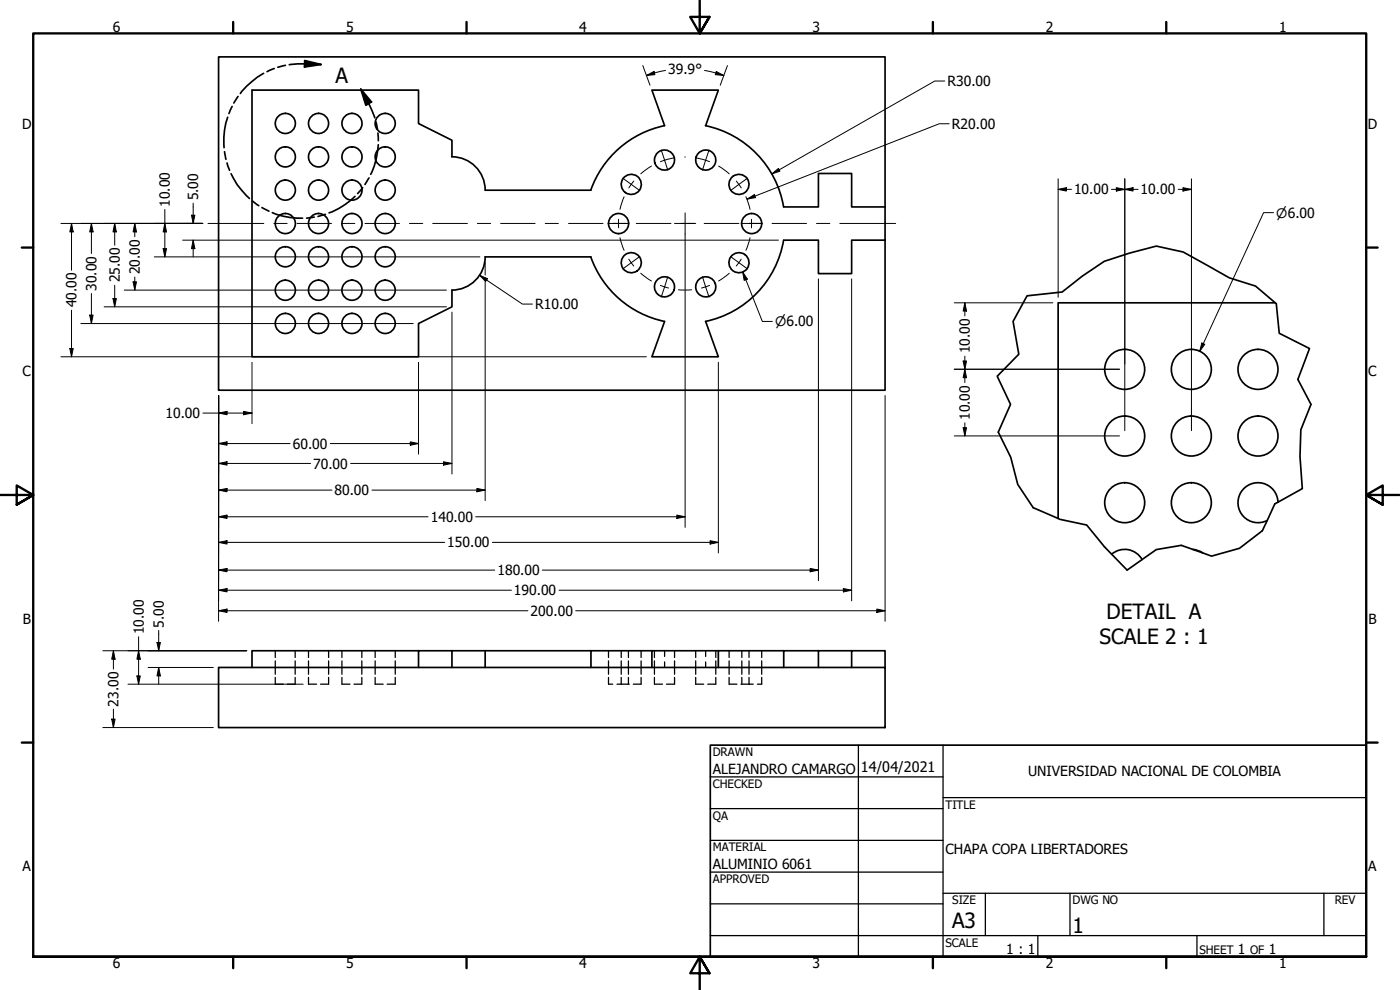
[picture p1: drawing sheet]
<svg xmlns="http://www.w3.org/2000/svg" width="420mm" height="297mm" viewBox="0 0 420 297" stroke-linecap="round" stroke-linejoin="round" font-family="sans-serif">
<!-- layer: Visible (ANSI) -->
<g fill="none" stroke="#000" stroke-width=".51">
<path d="M65.6 17.1h200v100h-200zM211.7 37.7a30 30 0 0 1 23.5 24.4M211.8 37.7l3.8-10.7h-20l3.8 10.7a30 30 0 0 0-22.1 19.4M135.6 47a10 10 0 0 1 10 10M135.6 47v-4.9l-10-5v-10.1h-50v80h50v-9.9l10-5v-5.1M145.6 57.1h31.8M177.3 77.1a30 30 0 0 0 22.2 19.3l-3.9 10.6h20l-3.8-10.6M177.4 77.1l-31.8-.1a10 10 0 0 1-10 10M235.2 72.1a30 30 0 0 1-23.5 24.3M235.2 62.1h10.4v-10h10v10h10M235.2 72.1h10.4v10h10v-10h10M382.7 90.9h-65.1v64.7"/>
<path d="M383.5 150.7a6 6 0 0 0-7-5.8 6 6 0 0 0-4.7 7.8 6 6 0 0 0 8.5 3.5M333.6 166.3a6 6 0 0 1 9.2 1.6M357.9 164.8l1.6 .4 1.5 .7M125.6 195.2h-50v5.1M135.6 195.2h-10v5.1M145.6 195.2h-10v5.1M177.4 195.2h-31.8v5.1M195.6 195.2h-18.2v5.1M215.6 195.2h-20v5.1M235.2 195.2h-19.6v5.1M245.6 195.2h-10.4v5.1M255.6 195.2h-10v5.1"/>
<path d="M65.6 200.3h200v18h-200zM255.6 200.3v-5.1h10v5.1"/>
<circle cx="85.6" cy="37" r="3"/>
<circle cx="95.6" cy="37" r="3"/>
<circle cx="105.6" cy="37" r="3"/>
<circle cx="115.6" cy="37" r="3"/>
<circle cx="85.6" cy="57" r="3"/>
<circle cx="85.6" cy="47.1" r="3"/>
<circle cx="95.6" cy="57" r="3"/>
<circle cx="95.6" cy="47.1" r="3"/>
<circle cx="105.6" cy="57" r="3"/>
<circle cx="105.6" cy="47.1" r="3"/>
<circle cx="115.6" cy="47.1" r="3"/>
<circle cx="115.6" cy="57" r="3"/>
<circle cx="189.5" cy="55.3" r="3"/>
<circle cx="199.4" cy="48" r="3"/>
<circle cx="211.8" cy="48" r="3"/>
<circle cx="221.8" cy="55.3" r="3"/>
<circle cx="85.6" cy="77" r="3"/>
<circle cx="85.6" cy="67.1" r="3"/>
<circle cx="95.6" cy="67.1" r="3"/>
<circle cx="95.6" cy="77" r="3"/>
<circle cx="105.6" cy="67.1" r="3"/>
<circle cx="105.6" cy="77" r="3"/>
<circle cx="115.6" cy="67.1" r="3"/>
<circle cx="115.6" cy="77" r="3"/>
<circle cx="185.6" cy="67.1" r="3"/>
<circle cx="189.5" cy="78.8" r="3"/>
<circle cx="221.8" cy="78.8" r="3"/>
<circle cx="225.6" cy="67.1" r="3"/>
<circle cx="85.6" cy="97" r="3"/>
<circle cx="85.6" cy="87.1" r="3"/>
<circle cx="95.6" cy="87.1" r="3"/>
<circle cx="95.6" cy="97" r="3"/>
<circle cx="105.6" cy="87.1" r="3"/>
<circle cx="105.6" cy="97" r="3"/>
<circle cx="115.6" cy="87.1" r="3"/>
<circle cx="115.6" cy="97" r="3"/>
<circle cx="199.4" cy="86.1" r="3"/>
<circle cx="211.8" cy="86.1" r="3"/>
<circle cx="337.5" cy="110.8" r="6"/>
<circle cx="357.5" cy="110.8" r="6"/>
<circle cx="377.5" cy="110.8" r="6"/>
<circle cx="337.5" cy="130.8" r="6"/>
<circle cx="357.5" cy="130.8" r="6"/>
<circle cx="377.5" cy="130.8" r="6"/>
<circle cx="337.5" cy="150.8" r="6"/>
<circle cx="357.5" cy="150.8" r="6"/>
</g>
<!-- layer: Hidden (ANSI) -->
<g fill="none" stroke="#000" stroke-width=".38">
<path d="M82.6 195.2v2.1M82.6 198.3v4M88.6 195.2v2.1M88.6 198.3v4M92.6 195.2v2.1M92.6 198.3v4M98.6 195.2v2.1M98.6 198.3v4M102.6 195.2v2.1M102.6 198.3v4M108.6 195.2v2.1M108.6 198.3v4"/>
<path d="M112.6 195.2v2.1M112.6 198.3v4M118.6 195.2v2.1M118.6 198.3v4M182.6 195.2v2.1M182.6 198.3v4M186.4 195.2v2.1M186.4 198.3v4M188.6 195.2v2.1M188.6 198.3v4M192.4 195.2v2.1M192.4 198.3v4"/>
<path d="M196.4 195.2v2.1M196.4 198.3v4M199.5 195.2v1.8M199.5 198.6v1.7M202.4 195.2v2.1M202.4 198.3v4M208.8 195.2v2.1M208.8 198.3v4M211.8 195.2v1.8M211.8 198.6v1.7M214.8 195.2v2.1M214.8 198.3v4"/>
<path d="M218.8 195.2v2.1M218.8 198.3v4M222.6 195.2v2.1M222.6 198.3v4M224.8 195.2v2.1M224.8 198.3v4M228.6 195.2v2.1M228.6 198.3v4M82.6 203.2v2.1h2.4M88.6 203.2v2.1h-2.4M92.6 203.2v2.1h2.4M98.6 203.2v2.1h-2.4"/>
<path d="M102.6 203.2v2.1h2.4M108.6 203.2v2.1h-2.4M112.6 203.2v2.1h2.4M118.6 203.2v2.1h-2.4M182.6 203.2v2.1h1.3M185.2 205.3h3.6M186.4 203.2v2.1M188.6 203.2v2.1M192.4 203.2v2.1h-2.3M196.4 203.2v2.1h2.4M202.4 203.2v2.1h-2.4M208.8 203.2v2.1h2.4"/>
<path d="M214.8 203.2v2.1h-2.4M218.8 203.2v2.1h2.4M222.4 205.3h3.7M222.6 203.2v2.1M224.8 203.2v2.1M228.6 203.2v2.1h-1.3"/>
</g>
<!-- layer: Break Line (ANSI) -->
<path d="M308.2 88.8l10.6-1.2 6-4.7 6.6-4.5 7.6-2.5 8-2.1 8.1 1.8 13.8 7.8 7.9 2.4 6.2 5.3 .9 8.9 9.1 4.6-3.5 9.2 3.9 7.5-3 7.7-.3 8 .7 9.6-8.2 4.6-3.8 8-6.8 5.3-8.4 2.4-9.1-3.3-7.5 1.3-8.7 6.2-6.8-7-5.4-6.6-8-1.7-8-3.5-4.7-7-2.1-8.1-3.7-7.5 3.7-8.4-4-8.4 6.5-6.6-1.8-9.9z" fill="none" stroke="#000" stroke-width=".51"/>
<!-- layer: Detail Boundary (ANSI) -->
<g fill="none" stroke="#000" stroke-width=".51">
<path d="M85.7 19.6l-2.3 .6M91.4 18.1l5 1.3-5 .7zM96.4 19.4a37.3 37.3 0 0 0-9.6 0M68.3 35.2a21.8 21.8 0 0 0-1.1 9.1M69.7 31.9l-1 2.2M71.4 28.9l-1.2 2M79.1 22a23.8 23.8 0 0 0-7 6.1M82.3 20.6l-2.2 .9M108.3 26.7l3.2 3.9-1.7 1zM108.3 26.7a39.5 39.5 0 0 1 4.2 8.7M112.8 36.5l.5 2.3M113.4 39.9l.1 2.3"/>
<path d="M67.4 45.5l.4 2.3M68.1 48.9l.8 2.2M69.3 52.1a21.2 21.2 0 0 0 5.6 7.4M106.6 58.9a22.2 22.2 0 0 1-7.9 5M108.8 56.3l-1.5 1.8M110.7 53.4l-1.2 2M113.5 43.4v.1a23.9 23.9 0 0 1-2.2 8.8M75.8 60.3l1.9 1.4M78.6 62.3l2.1 1.1M81.7 63.8a21.4 21.4 0 0 0 9.1 1.7M94.3 65.1l-2.3 .4M97.7 64.3l-2.3 .6"/>
</g>
<g fill="#000">
<path d="M91.4 18.1l5 1.3-5 .7z" fill-rule="evenodd"/>
<path d="M108.3 26.7l3.2 3.9-1.7 1z" fill-rule="evenodd"/>
</g>
<!-- layer: Border (ANSI) -->
<g fill="none" stroke="#000" stroke-width=".7">
<path d="M70 6.6v3.4M140 6.6v3.4M210 0v10l-2.9-4.9h5.8l-2.9 4.9 2.9-4.9M280 6.6v3.4M350 6.6v3.4M6.5 74.3h3.5M410 74.3h3.4M0 148.5h10l-5-2.8v5.7l5-2.9-5 2.9M420 148.5h-10l5-2.8v5.7l-5-2.9 5 2.9M6.5 222.8h3.5M410 222.8h3.4M10 287.1v-277.1h400v277.1h-400h400"/>
<path d="M70 287.1v3.4M140 287.1v3.4M212.9 292l-2.9-4.9 2.9 4.9h-5.8l2.9-4.9v9.9M280 287.1v3.4M350 287.1v3.4"/>
</g>
<!-- layer: Title (ANSI) -->
<g fill="none" stroke="#000" stroke-width=".38">
<path d="M213.2 233.1h69.8M257.6 223.6v63.5M283 239.3h127M283 223.6v63.5M213.2 242.6h69.8M213.2 252.1h69.8M213.2 261.7h69.8M213.2 271.2h69.8M283 268h127M295.7 268v12.7M321.1 268v12.7M397.3 268v12.7"/>
<path d="M213.2 280.7h196.8M311.5 280.7v6.4M359.2 280.7v6.4"/>
</g>
<path d="M213.2 223.6h196.8v63.5h-196.8z" fill="none" stroke="#000" stroke-width=".51"/>
<!-- layer: Dimension (ANSI) -->
<g fill="none" stroke="#000" stroke-width=".3">
<path d="M192.9 19.7l2.2 5.9M218.3 19.7l-2.1 5.9M194 22.7l2.3-1.3 .2 1zM196.4 21.9l-2.4 .8M199.7 21.1l-3.3 .8M211.4 21.1l5.8 1.6M214.9 21.4l2.3 1.3-2.5-.3zM283.5 24.3h-3l-48.9 27.9M284.9 37.1h-3l-57.7 22.6M224.2 59.7l2.2-1.3 .4 .9zM231.6 52.2l2-1.7 .5 .9zM317.6 56.8l2.4-.5v1z"/>
<path d="M317.6 56.8h4M317.6 53.6v35.6M333.6 56.8h8M335 56.3l2.6 .5-2.6 .5zM337.6 56.8l2.4-.5v1zM337.6 53.6v75.6M353.6 56.8h4M355 56.3l2.6 .5-2.6 .5zM357.6 53.6v75.6M18.3 67h42.5M21.5 67l.5 2.6h-1zM21.5 67v14.1"/>
<path d="M27.4 67l.5 2.6h-1zM27.4 67v9.1M34.4 67l.5 2.6h-1zM34.4 67v6.6M40.4 67l.6 2.6h-1.1zM40.4 67v4M46.3 77.1h97.7M49 74.6h1l-.5 2.5zM49.5 67l.5 2.6h-1zM49.5 62.9v14.2M54.8 72.1h178.8M57.5 64.6h1l-.5 2.4z"/>
<path d="M58 72.1l.5 2.5h-1zM58 60.9v6.1M58 72.1v5M145.6 78.7v3.8M205.6 70.2v88M382.2 63.8h-3l-19.2 41.6M21.5 93.1v13.9M24.3 97.1h99.7M26.9 94.5h1l-.5 2.6zM27.4 88.1v9M31.2 92.1h102.8M33.9 89.6h1l-.5 2.5z"/>
<path d="M34.4 85.6v6.5M37.3 87h96.7M39.9 84.6h1.1l-.6 2.4zM40.4 83.1v3.9M135.6 93.6v48.6M144 82.6l2.3 1-.6 .8zM144 82.6l12.8 8.6h3M145.6 84.4v65.8M222.9 81.6l1.4 2.1-1 .4zM222.9 81.6l5.9 14.8h3M245.6 83.7v90.5M255.6 83.7v96.6"/>
<path d="M286.4 90.9h29.6M289.6 90.9l.5 2.4h-1zM289.6 90.9v3.9M18.3 107h175.7M21 104.6h1l-.5 2.4zM65.6 118.7v67.7M75.6 108.7v18.4M125.6 108.7v27.6M215.6 108.7v57.2M265.6 118.7v67.7M286.4 110.8h49.6M289.1 108.3h1l-.5 2.5z"/>
<path d="M289.6 110.8l.5 2.5h-1zM289.6 106.9v7.9M360.7 102.9l.9 .4-1.6 2.1zM60.9 123.9h14.7M65.6 123.9l2.5-.5v1zM65.6 133.1l2.5-.5v1zM65.6 139.1l2.5-.6v1.1zM65.6 133.1h21.5M65.6 139.1h27.6M73.1 123.4l2.5 .5-2.5 .5zM99.1 133.1h26.5M105.2 139.1h30.4"/>
<path d="M123.1 132.6l2.5 .5-2.5 .5zM133.1 138.5l2.5 .6-2.5 .5zM286.4 130.8h49.6M289.1 128.3h1l-.5 2.5zM289.6 126.9v3.9M65.6 147.1l2.5-.6v1.1zM65.6 155.1l2.5-.6v1.1zM65.6 147.1h34M65.6 155.1h62.9M111.6 147.1h34M142.7 155.1h62.9M143.1 146.5l2.5 .6-2.5 .5z"/>
<path d="M203.1 154.5l2.5 .6-2.5 .5zM65.6 162.7l2.5-.5v1zM65.6 171.1l2.5-.6v1.1zM65.6 177.1l2.5-.5v1zM65.6 162.7h67.9M65.6 171.1h82.9M65.6 177.1h87.9M147.8 162.7h67.8M162.8 171.1h82.8M167.8 177.1h87.8M213.1 162.2l2.5 .5-2.5 .5zM243.1 170.5l2.5 .6-2.5 .5z"/>
<path d="M253.1 176.6l2.5 .5-2.5 .5zM30.9 195.2h43.1M34 195.2l.5 2.6h-1zM34 195.2v5.6M41.6 195.2l.5 2.6h-1zM41.6 191.1v14.2M47.1 192.8h1l-.5 2.4zM47.6 189.2v6M65.6 183.2l2.5-.5v1.1zM65.6 183.2h92.8M172.8 183.2h92.8M263.1 182.7l2.5 .5-2.5 .6z"/>
<path d="M30.9 218.3h33.1M33.5 215.8h1l-.5 2.5zM34 212.8v5.5M38.4 205.3h52.6M41.1 202.8h1l-.5 2.5zM44.4 200.3h19.6M47.6 200.3l.5 2.5h-1zM47.6 200.3v5"/>
</g>
<g fill="#000">
<path d="M194 22.7l2.3-1.3 .2 1z" fill-rule="evenodd"/>
<path d="M214.9 21.4l2.3 1.3-2.5-.3z" fill-rule="evenodd"/>
<path d="M224.2 59.7l2.2-1.3 .4 .9z" fill-rule="evenodd"/>
<path d="M231.6 52.2l2-1.7 .5 .9z" fill-rule="evenodd"/>
<path d="M317.6 56.8l2.4-.5v1z" fill-rule="evenodd"/>
<path d="M335 56.3l2.6 .5-2.6 .5z" fill-rule="evenodd"/>
<path d="M337.6 56.8l2.4-.5v1z" fill-rule="evenodd"/>
<path d="M355 56.3l2.6 .5-2.6 .5z" fill-rule="evenodd"/>
<path d="M21.5 67l.5 2.6h-1z" fill-rule="evenodd"/>
<path d="M27.4 67l.5 2.6h-1z" fill-rule="evenodd"/>
<path d="M34.4 67l.5 2.6h-1z" fill-rule="evenodd"/>
<path d="M40.4 67l.6 2.6h-1.1z" fill-rule="evenodd"/>
<path d="M49 74.6h1l-.5 2.5z" fill-rule="evenodd"/>
<path d="M49.5 67l.5 2.6h-1z" fill-rule="evenodd"/>
<path d="M57.5 64.6h1l-.5 2.4z" fill-rule="evenodd"/>
<path d="M58 72.1l.5 2.5h-1z" fill-rule="evenodd"/>
<path d="M26.9 94.5h1l-.5 2.6z" fill-rule="evenodd"/>
<path d="M33.9 89.6h1l-.5 2.5z" fill-rule="evenodd"/>
<path d="M39.9 84.6h1.1l-.6 2.4z" fill-rule="evenodd"/>
<path d="M144 82.6l2.3 1-.6 .8z" fill-rule="evenodd"/>
<path d="M222.9 81.6l1.4 2.1-1 .4z" fill-rule="evenodd"/>
<path d="M289.6 90.9l.5 2.4h-1z" fill-rule="evenodd"/>
<path d="M21 104.6h1l-.5 2.4z" fill-rule="evenodd"/>
<path d="M289.1 108.3h1l-.5 2.5z" fill-rule="evenodd"/>
<path d="M289.6 110.8l.5 2.5h-1z" fill-rule="evenodd"/>
<path d="M360.7 102.9l.9 .4-1.6 2.1z" fill-rule="evenodd"/>
<path d="M65.6 123.9l2.5-.5v1z" fill-rule="evenodd"/>
<path d="M65.6 133.1l2.5-.5v1z" fill-rule="evenodd"/>
<path d="M65.6 139.1l2.5-.6v1.1z" fill-rule="evenodd"/>
<path d="M73.1 123.4l2.5 .5-2.5 .5z" fill-rule="evenodd"/>
<path d="M123.1 132.6l2.5 .5-2.5 .5z" fill-rule="evenodd"/>
<path d="M133.1 138.5l2.5 .6-2.5 .5z" fill-rule="evenodd"/>
<path d="M289.1 128.3h1l-.5 2.5z" fill-rule="evenodd"/>
<path d="M65.6 147.1l2.5-.6v1.1z" fill-rule="evenodd"/>
<path d="M65.6 155.1l2.5-.6v1.1z" fill-rule="evenodd"/>
<path d="M143.1 146.5l2.5 .6-2.5 .5z" fill-rule="evenodd"/>
<path d="M203.1 154.5l2.5 .6-2.5 .5z" fill-rule="evenodd"/>
<path d="M65.6 162.7l2.5-.5v1z" fill-rule="evenodd"/>
<path d="M65.6 171.1l2.5-.6v1.1z" fill-rule="evenodd"/>
<path d="M65.6 177.1l2.5-.5v1z" fill-rule="evenodd"/>
<path d="M213.1 162.2l2.5 .5-2.5 .5z" fill-rule="evenodd"/>
<path d="M243.1 170.5l2.5 .6-2.5 .5z" fill-rule="evenodd"/>
<path d="M253.1 176.6l2.5 .5-2.5 .5z" fill-rule="evenodd"/>
<path d="M34 195.2l.5 2.6h-1z" fill-rule="evenodd"/>
<path d="M41.6 195.2l.5 2.6h-1z" fill-rule="evenodd"/>
<path d="M47.1 192.8h1l-.5 2.4z" fill-rule="evenodd"/>
<path d="M65.6 183.2l2.5-.5v1.1z" fill-rule="evenodd"/>
<path d="M263.1 182.7l2.5 .5-2.5 .6z" fill-rule="evenodd"/>
<path d="M33.5 215.8h1l-.5 2.5z" fill-rule="evenodd"/>
<path d="M41.1 202.8h1l-.5 2.5z" fill-rule="evenodd"/>
<path d="M47.6 200.3l.5 2.5h-1z" fill-rule="evenodd"/>
</g>
<!-- layer: Centerline (ANSI) -->
<g fill="none" stroke="#000" stroke-width=".3">
<path d="M187.3 59l-1.2 3.8M190.2 54.3l-1.5 2.1M195.5 49.8l-3.2 2.4M202.5 47.3l-4.3 1.2M205.5 47.1h.1M205.7 47.1h.1M208.7 47.3l4.3 1.2M215.7 49.8l3.2 2.4M220.9 54.3l1.6 2.1M223.9 59l1.2 3.8M62.4 67h16.8M82.2 67h4"/>
<path d="M89.2 67h10.3M102.6 67h3.9M109.5 67h10.4M122.9 67h4M129.9 67h10.4M143.3 67h4M150.2 67h10.4M163.6 67h4M170.6 67h10.4M184 67h4M185.7 65.8v2.6M186.1 71.3l1.2 3.8"/>
<path d="M188.7 77.7l1.5 2.1M190.9 67h10.5M204.3 67h4M211.3 67h10.4M222.5 77.7l-1.6 2.1M224.7 67h4M225.1 71.3l-1.2 3.8M225.5 65.8v2.6M231.7 67h10.4M245 67h4M252 67h16.8M192.3 82l3.2 2.3"/>
<path d="M198.2 85.6l2.4 .8M203.6 86.9h4M213 85.6l-2.5 .8M218.9 82l-3.2 2.3"/>
</g>
<!-- layer: Center Mark (ANSI) -->
<path d="M186.9 53.5l5.1 3.7M198.4 45l2 6M212.8 45l-2 6M224.3 53.5l-5.1 3.7M182.4 67h6.4M192 76.9l-5.1 3.8M202.4 67h6.4M205.6 63.9v6.3M219.2 76.9l5.1 3.8M222.4 67h6.4M200.4 83l-2 6.1M210.8 83l2 6.1" fill="none" stroke="#000" stroke-width=".3"/>
<g font-size="6.3">
<text x="100.6" y="24.9">A</text>
<text x="332.1" y="185.6">DETAIL A</text>
<text x="330" y="193.2">SCALE 2 : 1</text>
<text x="285.8" y="278.6">A3</text>
<text x="321.9" y="280">1</text>
</g>
<text font-size="4.3" x="258.4" y="231.6">14/04/2021</text>
<g font-size="4.2">
<text x="33.8" y="9.6">6</text>
<text x="103.9" y="9.6">5</text>
<text x="173.9" y="9.6">4</text>
<text x="243.8" y="9.6">3</text>
<text x="313.9" y="9.6">2</text>
<text x="383.9" y="9.6">1</text>
<text x="200.5" y="22.1">39.9°</text>
<text x="284.4" y="25.8">R30.00</text>
<text x="6.7" y="38.7">D</text>
<text x="285.7" y="38.7">R20.00</text>
<text x="410.5" y="38.7">D</text>
<text x="322.3" y="58.3">10.00</text>
<text x="342.3" y="58.3">10.00</text>
<text x="51" y="62.1" transform="rotate(-90 51 62.1)">10.00</text>
<text x="59.5" y="60.1" transform="rotate(-90 59.5 60.1)">5.00</text>
<text x="42" y="82.3" transform="rotate(-90 42 82.3)">20.00</text>
<text x="29" y="87.3" transform="rotate(-90 29 87.3)">30.00</text>
<text x="35.9" y="84.8" transform="rotate(-90 35.9 84.8)">25.00</text>
<text x="23" y="92.3" transform="rotate(-90 23 92.3)">40.00</text>
<text x="160.6" y="92.8">R10.00</text>
<text x="291.1" y="106" transform="rotate(-90 291.1 106)">10.00</text>
<text x="6.8" y="113">C</text>
<text x="410.7" y="113">C</text>
<text x="49.7" y="125.5">10.00</text>
<text x="291.1" y="126" transform="rotate(-90 291.1 126)">10.00</text>
<text x="87.9" y="134.6">60.00</text>
<text x="94" y="140.6">70.00</text>
<text x="100.4" y="148.6">80.00</text>
<text x="129.3" y="156.6">140.00</text>
<text x="134.2" y="164.3">150.00</text>
<text x="149.3" y="172.6">180.00</text>
<text x="154.2" y="178.6">190.00</text>
<text x="159.3" y="184.8">200.00</text>
<text x="6.9" y="187.2">B</text>
<text x="43.1" y="190.3" transform="rotate(-90 43.1 190.3)">10.00</text>
<text x="49.1" y="188.3" transform="rotate(-90 49.1 188.3)">5.00</text>
<text x="410.7" y="187.2">B</text>
<text x="35.6" y="212" transform="rotate(-90 35.6 212)">23.00</text>
<text x="213.9" y="232.3">ALEJANDRO CAMARGO</text>
<text x="308.5" y="233">UNIVERSIDAD NACIONAL DE COLOMBIA</text>
<text x="283.8" y="256.2">CHAPA COPA LIBERTADORES</text>
<text x="6.8" y="261.4">A</text>
<text x="213.9" y="260.8">ALUMINIO 6061</text>
<text x="410.7" y="261.4">A</text>
<text x="302" y="286.3">1 : 1</text>
<text x="371.5" y="286.2">1</text>
<text x="380.7" y="286.2">1</text>
<text x="33.8" y="290.5">6</text>
<text x="103.9" y="290.5">5</text>
<text x="173.9" y="290.5">4</text>
<text x="243.8" y="290.5">3</text>
<text x="313.9" y="290.5">2</text>
<text x="383.9" y="290.5">1</text>
</g>
<g font-size="3.9">
<text x="383" y="65.3">⌀6.00</text>
<text x="232.6" y="97.9">⌀6.00</text>
</g>
<g font-size="3.5">
<text x="213.9" y="226.9">DRAWN</text>
<text x="213.9" y="236.4">CHECKED</text>
<text x="213.9" y="245.9">QA</text>
<text x="283.8" y="242.6">TITLE</text>
<text x="213.9" y="255.4">MATERIAL</text>
<text x="213.9" y="265">APPROVED</text>
<text x="285.8" y="271.3">SIZE</text>
<text x="321.9" y="271.3">DWG NO</text>
<text x="400.6" y="271.3">REV</text>
<text x="283.8" y="284">SCALE</text>
<text x="360" y="286.2">SHEET</text>
<text x="375.2" y="286.2">OF</text>
</g>
</svg>
